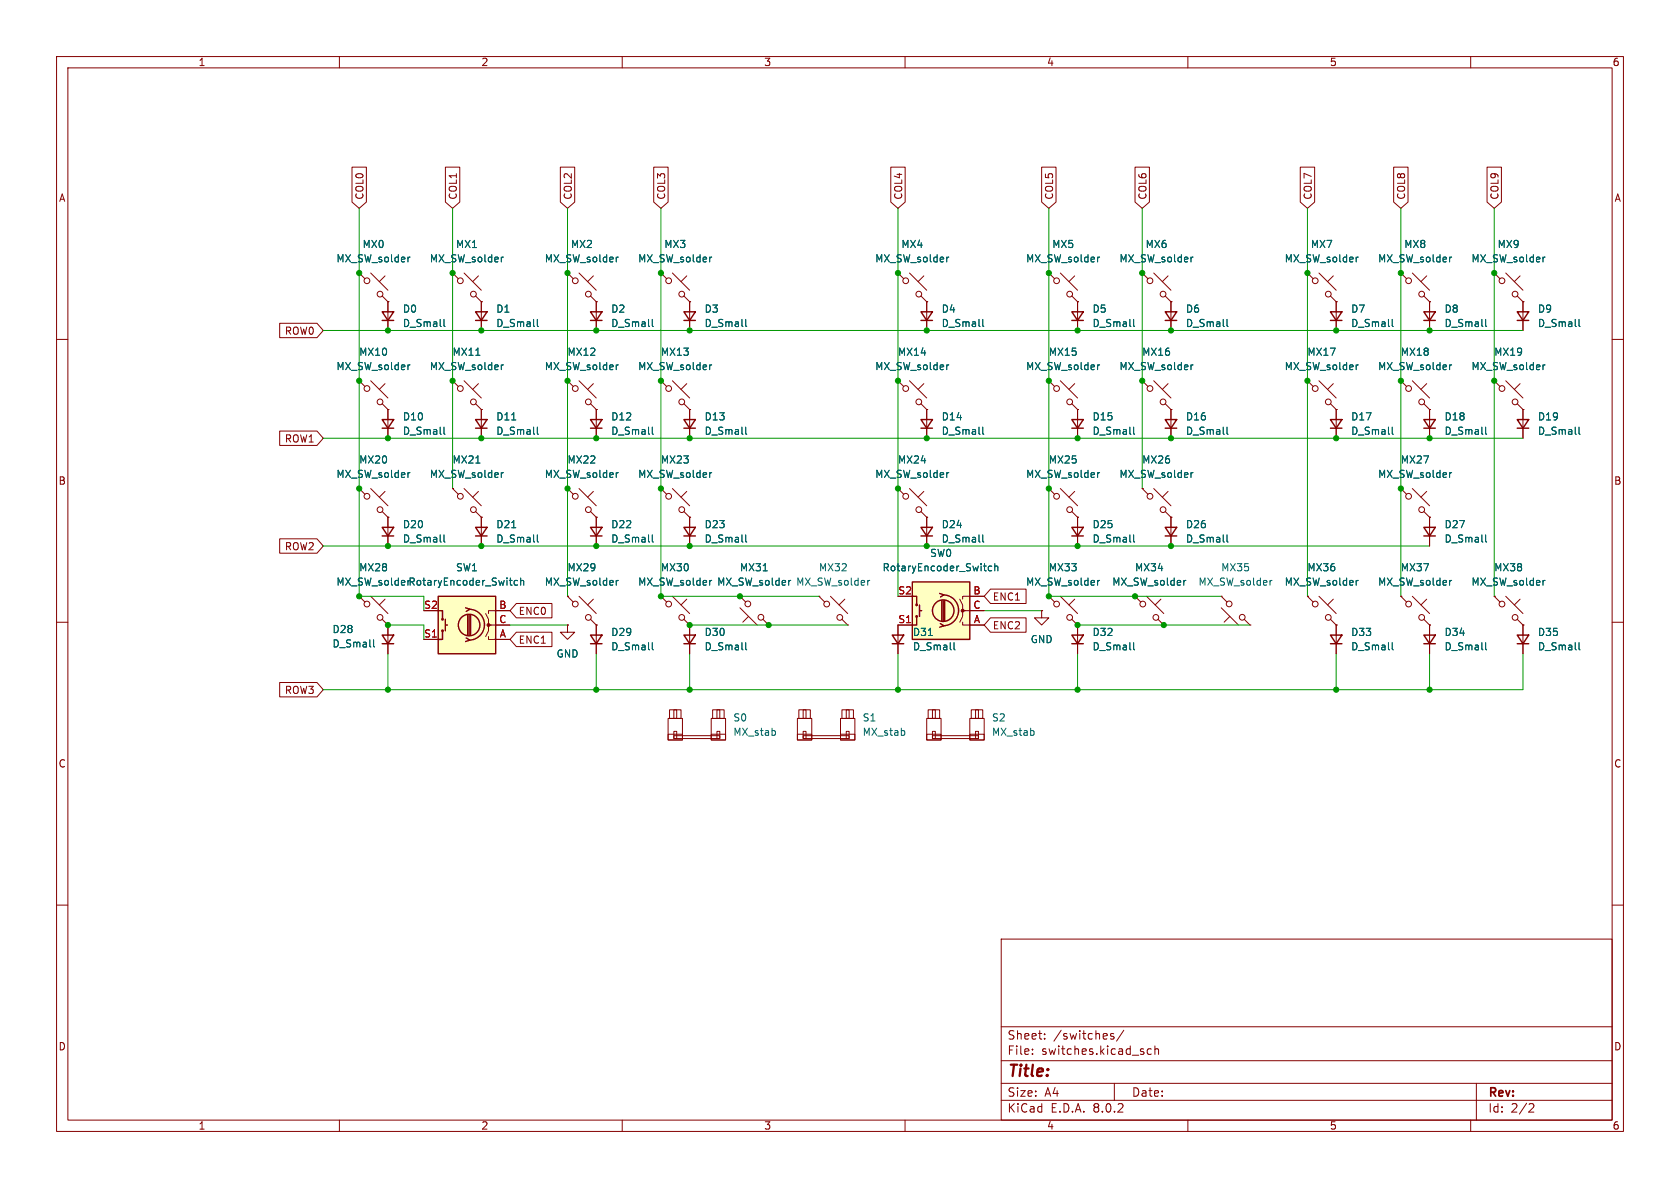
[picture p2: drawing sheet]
<svg xmlns="http://www.w3.org/2000/svg" width="297mm" height="210mm" viewBox="0 0 297 210" stroke-linecap="round" stroke-linejoin="round" font-family="sans-serif">
<g fill="none" stroke="#840000" stroke-width=".18">
<path d="M10 10h277v190h-277zM12 12h273v186h-273zM60 10v2M110 10v2M160 10v2M210 10v2M260 10v2M10 60h2M100.3 48.3l1 1M100.3 48.3h.1M102.4 48.3l3 3M104.4 52.3l1 1"/>
<path d="M104.9 48.8l-1 1M105.4 53.3h.1M105.4 53.3v5.1M116.8 48.3l1.1 1M116.8 48.3h.1M118.9 48.3l3 3M120.9 52.3l1 1M121.4 48.8l-1 1M121.9 53.3h.1M121.9 53.3v5.1M158.7 48.3l1.1 1M158.7 48.3h.1"/>
<path d="M160.8 48.3l3 3M162.8 52.3l1 1M163.3 48.8l-1 1M163.8 53.3h.1M185.4 48.3l1 1M185.4 48.3h.1M187.5 48.3l3 3M189.5 52.3l1 1M190 48.8l-1 1M190.5 53.3h.1M190.5 53.3v5.1M285 60h2"/>
<path d="M100.3 67.3l1 1M100.3 67.3h.1M102.4 67.3l3 3.1M104.4 71.4l1 1M104.9 67.8l-1 1M105.4 72.4h.1M105.4 72.4v5.1M116.8 67.3l1.1 1M116.8 67.3h.1M118.9 67.3l3 3.1M120.9 71.4l1 1M121.4 67.8l-1 1"/>
<path d="M121.9 72.4h.1M121.9 72.4v5.1M158.7 67.3l1.1 1M158.7 67.3h.1M160.8 67.3l3 3.1M162.8 71.4l1 1M163.3 67.8l-1 1M163.8 72.4h.1M185.4 67.3l1 1M185.4 67.3h.1M187.5 67.3l3 3.1M189.5 71.4l1 1"/>
<path d="M190 67.8l-1 1M190.5 72.4h.1M201.9 67.3l1 1M201.9 67.3h.1M204 67.3l3 3.1M206 71.4l1 1M206.5 67.8l-1 1M207 72.4h.1M236.2 72.4v5.1M252.7 72.4v5.1M269.2 72.4v5.1M63.5 86.4l1 1"/>
<path d="M63.5 86.4h.1M65.5 86.4l3.1 3M67.6 90.4l1 1M68.1 86.9l-1 1M68.6 91.4h.1M158.7 86.4l1.1 1M158.7 86.4h.1M160.8 86.4l3 3M162.8 90.4l1 1M163.3 86.9l-1 1M163.8 91.4h.1M247.6 86.4l1.1 1"/>
<path d="M247.6 86.4h.1M249.7 86.4l3 3M251.7 90.4l1 1M252.2 86.9l-1 1M252.7 91.4h.1M252.7 91.4v5.1M10 110h2M100.3 110.5v1.3h1.3l-1.3 1.2-1.2-1.2h1.2M100.3 110.5h.1M231.1 105.4l1.1 1M231.1 105.4h.1M233.2 105.4l3 3.1"/>
<path d="M235.2 109.5l1 1M235.7 105.9l-1 1M236.2 110.5h.1M236.2 110.5v5.1M247.6 105.4l1.1 1M247.6 105.4h.1M249.7 105.4l3 3.1M251.7 109.5l1 1M252.2 105.9l-1 1M252.7 110.5h.1M252.7 110.5v5.1M264.2 105.4l1 1"/>
<path d="M264.2 105.4h.1M266.2 105.4l3 3.1M268.2 109.5l1 1M268.7 105.9l-1 1M269.2 110.5h.1M269.2 110.5v5.1M285 110h2M10 160h2M285 160h2M177 166h108v32h-108zM60 198v2M110 198v2"/>
<path d="M160 198v2M177 194.5h108M177 191.5h108M177 187.5h108M177 181.5h108M182.5 186.3v.1M182.5 185.5v.1M184.7 183.6v.1M184.7 182.8v.1M196.9 182.8l-.4-.1-.2 .2 .1 .2 .5 .2v.3h-.6M197 191.5v3M198.7 182.1l-1.3 2"/>
<path d="M203.5 185.5l-.4-.1-.3 .3v.4l.2 .2h.5M204.2 185.5l.2-.1 .3 .1 .1 .9M204.2 184.9v1.5M210 198v2M260 198v2M261 191.5v6.5M270.5 195.1l.5 .1 .2 .3-1 1.1h1"/>
<circle cx="101.7" cy="49.6" r=".51"/>
<circle cx="104" cy="52" r=".51"/>
<circle cx="118.2" cy="49.6" r=".51"/>
<circle cx="120.5" cy="52" r=".51"/>
<circle cx="160.1" cy="49.6" r=".51"/>
<circle cx="162.4" cy="52" r=".51"/>
<circle cx="186.8" cy="49.6" r=".51"/>
<circle cx="189.1" cy="52" r=".51"/>
<circle cx="101.7" cy="68.7" r=".51"/>
<circle cx="104" cy="71" r=".51"/>
<circle cx="118.2" cy="68.7" r=".51"/>
<circle cx="120.5" cy="71" r=".51"/>
<circle cx="160.1" cy="68.7" r=".51"/>
<circle cx="162.4" cy="71" r=".51"/>
<circle cx="186.8" cy="68.7" r=".51"/>
<circle cx="189.1" cy="71" r=".51"/>
<circle cx="203.3" cy="68.7" r=".51"/>
<circle cx="205.6" cy="71" r=".51"/>
<circle cx="64.9" cy="87.7" r=".51"/>
<circle cx="67.2" cy="90.1" r=".51"/>
<circle cx="160.1" cy="87.7" r=".51"/>
<circle cx="162.4" cy="90.1" r=".51"/>
<circle cx="249" cy="87.7" r=".51"/>
<circle cx="251.3" cy="90.1" r=".51"/>
<circle cx="232.5" cy="106.8" r=".51"/>
<circle cx="234.8" cy="109.1" r=".51"/>
<circle cx="249" cy="106.8" r=".51"/>
<circle cx="251.3" cy="109.1" r=".51"/>
<circle cx="265.5" cy="106.8" r=".51"/>
<circle cx="267.8" cy="109.1" r=".51"/>
</g>
<g fill="none" stroke="#006464" stroke-width=".18">
<path d="M109.3 45.5h-.2M115.3 56.5v1l.2 .2M125.8 45.5h-.2M131.8 56.5v1l.2 .2M167.7 45.5h-.2M194.4 45.5h-.2M200.4 56.5v1l.2 .2M109.3 64.5l-.2 .1M115.3 75.5v1.1l.2 .2M125.8 64.5l-.2 .1M131.8 75.5v1.1l.2 .2M167.7 64.5l-.2 .1"/>
<path d="M194.4 64.5l-.2 .1M210.9 64.5l-.2 .1M246.1 75.5v1.1l.2 .2M262.6 75.5v1.1l.2 .2M279.1 75.5v1.1l.2 .2M72.5 83.6h-.3M167.7 83.6h-.2M256.6 83.6h-.2M262.6 94.6v1l.2 .2M240.1 102.6l-.2 .1M246.1 113.6v1.1l.2 .2M256.6 102.6l-.2 .1"/>
<path d="M262.6 113.6v1.1l.2 .2M273.1 102.6l-.2 .1M279.1 113.6v1.1l.2 .2"/>
</g>
<g fill="none" stroke="#840000" stroke-width=".25">
<path d="M104.4 55.1h2l-1 1.5zM104.4 56.6h2M120.9 55.1h2l-1 1.5zM120.9 56.6h2M189.5 55.1h2l-1 1.5zM189.5 56.6h2M104.4 74.2h2l-1 1.5zM104.4 75.7h2M120.9 74.2h2l-1 1.5zM120.9 75.7h2M235.2 74.2h2l-1 1.5zM235.2 75.7h2"/>
<path d="M251.7 74.2h2l-1 1.5zM251.7 75.7h2M268.2 74.2h2.1l-1.1 1.5zM268.2 75.7h2.1M251.7 93.2h2l-1 1.5zM251.7 94.7h2M235.2 112.3h2l-1 1.5zM235.2 113.8h2M251.7 112.3h2l-1 1.5zM251.7 113.8h2M268.2 112.3h2.1l-1.1 1.5zM268.2 113.8h2.1"/>
</g>
<path d="M77.5 105.4h10.1v10.2h-10.1z" fill="#ffffc2"/>
<g fill="none" stroke="#840000" stroke-width=".25">
<path d="M206 55.1h2l-1 1.5zM206 56.6h2M235.2 55.1h2l-1 1.5zM235.2 56.6h2M251.7 55.1h2l-1 1.5zM251.7 56.6h2M268.2 55.1h2.1l-1.1 1.5zM268.2 56.6h2.1M67.6 93.2h2l-1 1.5zM67.6 94.7h2M162.8 93.2h2l-1 1.5zM162.8 94.7h2"/>
<path d="M189.5 93.2h2l-1 1.5zM189.5 94.7h2M206 93.2h2l-1 1.5zM206 94.7h2M77.5 105.4h10.1v10.2h-10.1zM77.5 108h.7v1.5M78.2 111.5v1.5h-.7M78.7 110.5h.4M78.7 109.5v2M82.3 107.4l.8 .3-.7 .4M82.4 112.8l.7 .4-.8 .2M82.7 108.7v3.6"/>
<path d="M82.9 107.7a2.73 2.73 0 0 1 2.7 2.7 2.73 2.73 0 0 1-2.7 2.8M82.9 108.7v3.6M83.2 108.7v3.6"/>
<circle cx="78.2" cy="109.5" r=".13"/>
<circle cx="78.2" cy="111.5" r=".13"/>
<circle cx="82.9" cy="110.5" r="1.9"/>
</g>
<circle cx="86.4" cy="110.5" r=".25" fill="#840000" stroke="#840000" stroke-width=".18"/>
<g fill="none" stroke="#840000" stroke-width=".18">
<path d="M207 53.3v5.1M231.1 48.3l1.1 1M231.1 48.3h.1M233.2 48.3l3 3M235.2 52.3l1 1M235.7 48.8l-1 1M236.2 53.3h.1M236.2 53.3v5.1M247.6 48.3l1.1 1M247.6 48.3h.1M249.7 48.3l3 3M251.7 52.3l1 1"/>
<path d="M252.2 48.8l-1 1M252.7 53.3h.1M252.7 53.3v5.1M264.2 48.3l1 1M264.2 48.3h.1M266.2 48.3l3 3M268.2 52.3l1 1M268.7 48.8l-1 1M269.2 53.3h.1M269.2 53.3v5.1M231.1 67.3l1.1 1M231.1 67.3h.1"/>
<path d="M233.2 67.3l3 3.1M235.2 71.4l1 1M235.7 67.8l-1 1M236.2 72.4h.1M247.6 67.3l1.1 1M247.6 67.3h.1M249.7 67.3l3 3.1M251.7 71.4l1 1M252.2 67.8l-1 1M252.7 72.4h.1M264.2 67.3l1 1M264.2 67.3h.1"/>
<path d="M266.2 67.3l3 3.1M268.2 71.4l1 1M268.7 67.8l-1 1M269.2 72.4h.1M68.6 91.4v5.1M116.8 86.4l1.1 1M116.8 86.4h.1M118.9 86.4l3 3M120.9 90.4l1 1M121.4 86.9l-1 1M121.9 91.4h.1M163.8 91.4v5.1"/>
<path d="M185.4 86.4l1 1M185.4 86.4h.1M187.5 86.4l3 3M189.5 90.4l1 1M190 86.9l-1 1M190.5 91.4h.1M190.5 91.4v5.1M201.9 86.4l1 1M201.9 86.4h.1M204 86.4l3 3M206 90.4l1 1M206.5 86.9l-1 1"/>
<path d="M207 91.4h.1M207 91.4v5.1M74.9 113h2.6M85.9 108.5l.5 1v1h3.8M86.4 112.5v.5h3.8M86.9 110.5h-.5v1l-.5 1M90.2 108h-3.8v.5"/>
<circle cx="232.5" cy="49.6" r=".51"/>
<circle cx="234.8" cy="52" r=".51"/>
<circle cx="249" cy="49.6" r=".51"/>
<circle cx="251.3" cy="52" r=".51"/>
<circle cx="265.5" cy="49.6" r=".51"/>
<circle cx="267.8" cy="52" r=".51"/>
<circle cx="232.5" cy="68.7" r=".51"/>
<circle cx="234.8" cy="71" r=".51"/>
<circle cx="249" cy="68.7" r=".51"/>
<circle cx="251.3" cy="71" r=".51"/>
<circle cx="265.5" cy="68.7" r=".51"/>
<circle cx="267.8" cy="71" r=".51"/>
<circle cx="118.2" cy="87.7" r=".51"/>
<circle cx="120.5" cy="90.1" r=".51"/>
<circle cx="186.8" cy="87.7" r=".51"/>
<circle cx="189.1" cy="90.1" r=".51"/>
<circle cx="203.3" cy="87.7" r=".51"/>
<circle cx="205.6" cy="90.1" r=".51"/>
</g>
<g fill="none" stroke="#006464" stroke-width=".18">
<path d="M216.9 56.5v1l.2 .2M240.1 45.5h-.2M246.1 56.5v1l.2 .2M256.6 45.5h-.2M262.6 56.5v1l.2 .2M273.1 45.5h-.2M279.1 56.5v1l.2 .2M240.1 64.5l-.2 .1M256.6 64.5l-.2 .1M273.1 64.5l-.2 .1M78.5 94.6v1l.2 .2M125.8 83.6h-.2"/>
<path d="M173.7 94.6v1l.2 .2M194.4 83.6h-.2M200.4 94.6v1l.2 .2M210.9 83.6h-.2M216.9 94.6v1l.2 .2M91.5 102.7l-.4-.1-.2 .2 .1 .6h.5M92 102.7l.2-.1 .3 .1 .1 .7M92 102.2v1.2"/>
</g>
<path d="M161.3 102.9h10.1v10.1h-10.1z" fill="#ffffc2"/>
<g fill="none" stroke="#840000" stroke-width=".25">
<path d="M67.6 55.1h2l-1 1.5zM67.6 56.6h2M84.1 55.1h2l-1 1.5zM84.1 56.6h2M162.8 55.1h2l-1 1.5zM162.8 56.6h2M67.6 74.2h2l-1 1.5zM67.6 75.7h2M84.1 74.2h2l-1 1.5zM84.1 75.7h2M162.8 74.2h2l-1 1.5zM162.8 75.7h2"/>
<path d="M189.5 74.2h2l-1 1.5zM189.5 75.7h2M206 74.2h2l-1 1.5zM206 75.7h2M84.1 93.2h2l-1 1.5zM84.1 94.7h2M104.4 93.2h2l-1 1.5zM104.4 94.7h2M120.9 93.2h2l-1 1.5zM120.9 94.7h2M67.6 112.3h2l-1 1.5zM67.6 113.8h2"/>
<path d="M104.4 112.3h2l-1 1.5zM104.4 113.8h2M120.9 112.3h2l-1 1.5zM120.9 113.8h2M157.7 112.3h2.1l-1.1 1.5zM157.7 113.8h2.1M161.3 102.9h10.1v10.1h-10.1zM161.3 105.4h.8v1.5M162.1 109v1.5h-.8M162.6 108h.3M162.6 106.9v2.1M166.1 104.9l.8 .3-.7 .3"/>
<path d="M166.2 110.2l.7 .4-.8 .3M166.5 106.2v3.5M166.8 105.2a2.73 2.73 0 0 1 2.7 2.7 2.73 2.73 0 0 1-2.7 2.7M166.8 106.2v3.5M167 106.2v3.5M189.5 112.3h2l-1 1.5zM189.5 113.8h2"/>
<circle cx="162.1" cy="106.9" r=".13"/>
<circle cx="162.1" cy="109" r=".13"/>
<circle cx="166.8" cy="108" r="1.9"/>
</g>
<circle cx="170.2" cy="107.9" r=".25" fill="#840000" stroke="#840000" stroke-width=".18"/>
<g fill="none" stroke="#840000" stroke-width=".18">
<path d="M62.2 29.5h2.6v6.2l-1.3 1.1-1.3-1.1zM78.7 29.5h2.6v6.2l-1.3 1.1-1.3-1.1zM99.1 29.5h2.5v6.2l-1.3 1.1-1.2-1.1zM115.6 29.5h2.5v6.2l-1.3 1.1-1.2-1.1zM157.5 29.5h2.5v6.2l-1.3 1.1-1.2-1.1zM184.1 29.5h2.6v6.2l-1.3 1.1-1.3-1.1zM200.7 29.5h2.5v6.2l-1.3 1.1-1.2-1.1zM229.9 29.5h2.5v6.2l-1.3 1.1-1.2-1.1zM246.4 29.5h2.5v6.2l-1.3 1.1-1.2-1.1zM262.9 29.5h2.5v6.2l-1.2 1.1-1.3-1.1zM49.4 57.1h6.6l1.1 1.3-1.1 1.3h-6.6zM63.5 48.3l1 1"/>
<path d="M63.5 48.3h.1M65.5 48.3l3.1 3M67.6 52.3l1 1M68.1 48.8l-1 1M68.6 53.3h.1M68.6 53.3v5.1M80 48.3l1 1M80 48.3h.1M82 48.3l3.1 3M84.1 52.3l1 1M84.6 48.8l-1 1M85.1 53.3h.1"/>
<path d="M85.1 53.3v5.1M100.3 48.3h.1M105.4 53.3h.1M105.4 53.3v1.8M105.4 56.6v1.8M116.8 48.3h.1M121.9 53.3h.1M121.9 53.3v1.8M121.9 56.6v1.8M158.7 48.3h.1M163.8 53.3h.1M163.8 53.3v5.1"/>
<path d="M185.4 48.3h.1M190.5 53.3h.1M190.5 53.3v1.8M190.5 56.6v1.8M201.9 48.3l1 1M201.9 48.3h.1M204 48.3l3 3M206 52.3l1 1M206.5 48.8l-1 1M207 53.3h.1M207 53.3v1.8M207 56.6v1.8"/>
<path d="M231.1 48.3h.1M236.2 53.3h.1M236.2 53.3v1.8M236.2 56.6v1.8M247.6 48.3h.1M252.7 53.3h.1M252.7 53.3v1.8M252.7 56.6v1.8M264.2 48.3h.1M269.2 53.3h.1M269.2 53.3v1.8M269.2 56.6v1.8"/>
<path d="M49.4 76.2h6.6l1.1 1.3-1.1 1.2h-6.6zM63.5 67.3l1 1M63.5 67.3h.1M65.5 67.3l3.1 3.1M67.6 71.4l1 1M68.1 67.8l-1 1M68.6 72.4h.1M68.6 72.4v5.1M80 67.3l1 1M80 67.3h.1M82 67.3l3.1 3.1M84.1 71.4l1 1"/>
<path d="M84.6 67.8l-1 1M85.1 72.4h.1M85.1 72.4v5.1M100.3 67.3h.1M105.4 72.4h.1M105.4 72.4v1.8M105.4 75.7v1.8M116.8 67.3h.1M121.9 72.4h.1M121.9 72.4v1.8M121.9 75.7v1.8M158.7 67.3h.1"/>
<path d="M163.8 72.4h.1M163.8 72.4v5.1M185.4 67.3h.1M190.5 72.4h.1M190.5 72.4v5.1M201.9 67.3h.1M207 72.4h.1M207 72.4v5.1M231.1 67.3h.1M236.2 72.4h.1M236.2 72.4v1.8M236.2 75.7v1.8"/>
<path d="M247.6 67.3h.1M252.7 72.4h.1M252.7 72.4v1.8M252.7 75.7v1.8M264.2 67.3h.1M269.2 72.4h.1M269.2 72.4v1.8M269.2 75.7v1.8M49.4 95.2h6.6l1.1 1.3-1.1 1.3h-6.6zM63.5 86.4h.1M68.6 91.4h.1M68.6 91.4v1.8"/>
<path d="M68.6 94.7v1.8M80 86.4l1 1M80 86.4h.1M82 86.4l3.1 3M84.1 90.4l1 1M84.6 86.9l-1 1M85.1 91.4h.1M85.1 91.4v5.1M100.3 86.4l1 1M100.3 86.4h.1M102.4 86.4l3 3M104.4 90.4l1 1"/>
<path d="M104.9 86.9l-1 1M105.4 91.4h.1M105.4 91.4v5.1M116.8 86.4h.1M121.9 91.4h.1M121.9 91.4v5.1M158.7 86.4h.1M163.8 91.4h.1M163.8 91.4v1.8M163.8 94.7v1.8M185.4 86.4h.1M190.5 91.4h.1"/>
<path d="M190.5 91.4v1.8M190.5 94.7v1.8M201.9 86.4h.1M207 91.4h.1M207 91.4v1.8M207 94.7v1.8M247.6 86.4h.1M252.7 91.4h.1M252.7 91.4v1.8M252.7 94.7v1.8M63.5 105.4l1 1M63.5 105.4h.1"/>
<path d="M65.5 105.4l3.1 3.1M67.6 109.5l1 1M68.1 105.9l-1 1M68.6 110.5h.1M68.6 110.5v5.1M74.9 113h2.6M87.6 110.5h2.6M87.6 108h2.6M87.6 113h2.6M91.3 111.8h6.3v2.5h-6.3l-1.1-1.3zM91.3 106.7h6.3v2.5h-6.3l-1.1-1.2zM100.3 105.4l1 1"/>
<path d="M100.3 105.4h.1M100.3 110.5h.1M102.4 105.4l3 3.1M104.4 109.5l1 1M104.9 105.9l-1 1M105.4 110.5h.1M105.4 110.5v5.1M116.8 105.4l1.1 1M116.8 105.4h.1M118.9 105.4l3 3.1M120.9 109.5l1 1M121.4 105.9l-1 1"/>
<path d="M121.9 110.5h.1M121.9 110.5v5.1M130.8 105.4l1 1M130.8 105.4h.1M130.8 107.4l3.1 3.1M132.3 109l-1 1M134.9 109.5l1 1M135.9 110.5h.1M144.8 105.4l1 1M144.8 105.4h.1M146.8 105.4l3.1 3.1M148.8 109.5l1.1 1"/>
<path d="M149.4 105.9l-1.1 1M149.9 110.5h.1M161.3 110.5h-2.6v5.1M169.7 105.9l.5 1v1.1h3.8M170.2 110v.5h3.8M170.7 108h-.5v1l-.5 1M174 105.4h-3.8v.5M175.1 109.2h6.3v2.6h-6.3l-1.1-1.3zM175.1 104.1h6.3v2.6h-6.3l-1.1-1.3zM184.1 108v1.2h1.3l-1.3 1.3-1.2-1.3h1.2M184.1 108h.1M185.4 105.4l1 1"/>
<path d="M185.4 105.4h.1M187.5 105.4l3 3.1M189.5 109.5l1 1M190 105.9l-1 1M190.5 110.5h.1M190.5 110.5v5.1M200.7 105.4l1 1M200.7 105.4h.1M202.7 105.4l3 3.1M204.7 109.5l1 1M205.2 105.9l-1 1M205.7 110.5h.1"/>
<path d="M215.9 105.4l1 1M215.9 105.4h.1M215.9 107.4l3 3.1M217.4 109l-1 1M220 109.5l1 1M221 110.5h.1M231.1 105.4h.1M236.2 110.5h.1M236.2 110.5v1.8M236.2 113.8v1.8M247.6 105.4h.1M252.7 110.5h.1"/>
<path d="M252.7 110.5v1.8M252.7 113.8v1.8M264.2 105.4h.1M269.2 110.5h.1M269.2 110.5v1.8M269.2 113.8v1.8M49.4 120.6h6.6l1.1 1.3-1.1 1.3h-6.6zM118.1 129.8h2.5v1h-2.5zM118.1 127h2.5v3.8h-2.5zM118.4 125.5h2v1.5h-2zM119.1 129.3h.5v1.3h-.5zM119.1 130h8.2v.6h-8.2z"/>
<path d="M119.1 125.5h.5v1.5h-.5zM125.7 129.8h2.6v1h-2.6zM125.7 127h2.6v3.8h-2.6zM126 125.5h2v1.5h-2zM126.7 125.5h.6v1.5h-.6zM126.7 129.3h.6v1.3h-.6zM141 129.8h2.5v1h-2.5zM141 127h2.5v3.8h-2.5zM141.2 125.5h2.1v1.5h-2.1zM142 129.3h.5v1.3h-.5zM142 130h8.1v.6h-8.1zM142 125.5h.5v1.5h-.5z"/>
<path d="M148.6 129.8h2.5v1h-2.5zM148.6 127h2.5v3.8h-2.5zM148.8 125.5h2.1v1.5h-2.1zM149.6 125.5h.5v1.5h-.5zM149.6 129.3h.5v1.3h-.5zM163.8 129.8h2.6v1h-2.6zM163.8 127h2.6v3.8h-2.6zM164.1 125.5h2v1.5h-2zM164.8 129.3h.6v1.3h-.6zM164.8 130h8.2v.6h-8.2zM164.8 125.5h.6v1.5h-.6zM171.4 129.8h2.6v1h-2.6z"/>
<path d="M171.4 127h2.6v3.8h-2.6zM171.7 125.5h2v1.5h-2zM172.5 125.5h.5v1.5h-.5zM172.5 129.3h.5v1.3h-.5z"/>
<circle cx="64.9" cy="49.6" r=".51"/>
<circle cx="67.2" cy="52" r=".51"/>
<circle cx="81.4" cy="49.6" r=".51"/>
<circle cx="83.7" cy="52" r=".51"/>
<circle cx="203.3" cy="49.6" r=".51"/>
<circle cx="205.6" cy="52" r=".51"/>
<circle cx="64.9" cy="68.7" r=".51"/>
<circle cx="67.2" cy="71" r=".51"/>
<circle cx="81.4" cy="68.7" r=".51"/>
<circle cx="83.7" cy="71" r=".51"/>
<circle cx="81.4" cy="87.7" r=".51"/>
<circle cx="83.7" cy="90.1" r=".51"/>
<circle cx="101.7" cy="87.7" r=".51"/>
<circle cx="104" cy="90.1" r=".51"/>
<circle cx="64.9" cy="106.8" r=".51"/>
<circle cx="67.2" cy="109.1" r=".51"/>
<circle cx="101.7" cy="106.8" r=".51"/>
<circle cx="104" cy="109.1" r=".51"/>
<circle cx="118.2" cy="106.8" r=".51"/>
<circle cx="120.5" cy="109.1" r=".51"/>
<circle cx="132.2" cy="106.8" r=".51"/>
<circle cx="134.5" cy="109.1" r=".51"/>
<circle cx="146.2" cy="106.8" r=".51"/>
<circle cx="148.5" cy="109.1" r=".51"/>
<circle cx="186.8" cy="106.8" r=".51"/>
<circle cx="189.1" cy="109.1" r=".51"/>
<circle cx="202" cy="106.8" r=".51"/>
<circle cx="204.3" cy="109.1" r=".51"/>
<circle cx="217.3" cy="106.8" r=".51"/>
<circle cx="219.6" cy="109.1" r=".51"/>
</g>
<g fill="none" stroke="#006464" stroke-width=".18">
<path d="M72.5 45.5h-.3M78.5 56.5v1l.2 .2M89 45.5h-.3M95 56.5v1l.2 .2M109.3 45.5h-.2M115.3 56.5v1l.2 .2M125.8 45.5h-.2M131.8 56.5v1l.2 .2M167.7 45.5h-.2M173.7 56.5v1l.2 .2M194.4 45.5h-.2M200.4 56.5v1l.2 .2"/>
<path d="M210.9 45.5h-.2M216.9 56.5v1l.2 .2M240.1 45.5h-.2M246.1 56.5v1l.2 .2M256.6 45.5h-.2M262.6 56.5v1l.2 .2M273.1 45.5h-.2M279.1 56.5v1l.2 .2M72.5 64.5l-.3 .1M78.5 75.5v1.1l.2 .2M84.1 62.8h.7M89 64.5l-.3 .1"/>
<path d="M90.5 74.2h.7M95 75.5v1.1l.2 .2M109.3 64.5l-.2 .1M115.3 75.5v1.1l.2 .2M125.8 64.5l-.2 .1M131.8 75.5v1.1l.2 .2M167.7 64.5l-.2 .1M173.7 75.5v1.1l.2 .2M194.4 64.5l-.2 .1M200.4 75.5v1.1l.2 .2M210.9 64.5l-.2 .1M216.9 75.5v1.1l.2 .2"/>
<path d="M240.1 64.5l-.2 .1M246.1 75.5v1.1l.2 .2M256.6 64.5l-.2 .1M262.6 75.5v1.1l.2 .2M273.1 64.5l-.2 .1M279.1 75.5v1.1l.2 .2M72.5 83.6h-.3M78.5 94.6v1l.2 .2M84.1 81.9h.7M89 83.6h-.3M90.5 93.3h.7M95 94.6v1l.2 .2"/>
<path d="M109.3 83.6h-.2M115.3 94.6v1l.2 .2M125.8 83.6h-.2M131.8 94.6v1l.2 .2M167.7 83.6h-.2M173.7 94.6v1l.2 .2M175.9 99.6v1.3M194.4 83.6h-.2M200.4 94.6v1l.2 .2M210.9 83.6h-.2M216.9 94.6v1l.2 .2M256.6 83.6h-.2"/>
<path d="M262.6 94.6v1l.2 .2M66 113.1v1.1l.2 .2M91.5 102.7l-.4-.1-.2 .2 .1 .6h.5M92 102.7l.2-.1 .3 .1 .1 .7M92 102.2v1.2M109.3 102.6l-.2 .1M115.3 113.6v1.1l.2 .2M125.8 102.6l-.2 .1M131.8 113.6v1.1l.2 .2M134.9 100.9h.7M139.8 102.6l-.3 .1M153.8 102.6l-.3 .1"/>
<path d="M164.1 112.3h.7M168.7 113.6v1.1l.1 .2M175.3 100.1h-.3l-.3 .2 .1 .5h.5M175.9 100.2l.1-.1h.3l.1 .8M194.4 102.6l-.2 .1M200.4 113.6v1.1l.2 .2M209.6 102.6l-.2 .1M224.9 102.6l-.3 .1M240.1 102.6l-.2 .1M246.1 113.6v1.1l.2 .2M256.6 102.6l-.2 .1M262.6 113.6v1.1l.2 .2"/>
<path d="M273.1 102.6l-.2 .1M279.1 113.6v1.1l.2 .2M137 129.3v.6M159.9 129.3v.6M182.7 129.3v.6"/>
</g>
<g fill="none" stroke="#009600" stroke-width=".18">
<path d="M63.5 36.8v68.6h11.4v2.6M80 36.8v49.6M100.3 36.8v68.6M116.8 36.8v68.6h28M158.7 36.8v68.6M185.4 36.8v68.6h30.5M201.9 36.8v49.6M231.1 36.8v68.6M247.6 36.8v68.6M264.2 36.8v68.6M57.1 58.4h212.1M57.1 77.5h212.1"/>
<path d="M57.1 96.5h195.6M68.6 110.5h6.3v2.5M68.6 115.6v6.3M90.2 110.5h10.1M105.4 115.6v6.3M121.9 110.5h28M121.9 115.6v6.3M158.7 115.6v6.3M174 108h10.1M190.5 115.6v6.3M190.5 110.5h30.5M236.2 115.6v6.3"/>
<path d="M252.7 115.6v6.3M269.2 115.6v6.3h-212.1"/>
</g>
<g fill="#009600" stroke="#009600" stroke-width=".18">
<circle cx="121.9" cy="110.5" r=".46"/>
<circle cx="121.9" cy="121.9" r=".46"/>
<circle cx="105.4" cy="121.9" r=".46"/>
<circle cx="163.8" cy="96.5" r=".46"/>
<circle cx="130.8" cy="105.4" r=".46"/>
<circle cx="135.9" cy="110.5" r=".46"/>
<circle cx="116.8" cy="105.4" r=".46"/>
<circle cx="121.9" cy="96.5" r=".46"/>
<circle cx="158.7" cy="121.9" r=".46"/>
<circle cx="63.5" cy="67.3" r=".46"/>
<circle cx="68.6" cy="58.4" r=".46"/>
<circle cx="85.1" cy="77.5" r=".46"/>
<circle cx="80" cy="48.3" r=".46"/>
<circle cx="63.5" cy="48.3" r=".46"/>
<circle cx="68.6" cy="77.5" r=".46"/>
<circle cx="63.5" cy="86.4" r=".46"/>
<circle cx="80" cy="67.3" r=".46"/>
<circle cx="105.4" cy="58.4" r=".46"/>
<circle cx="85.1" cy="58.4" r=".46"/>
<circle cx="105.4" cy="96.5" r=".46"/>
<circle cx="85.1" cy="96.5" r=".46"/>
<circle cx="68.6" cy="121.9" r=".46"/>
<circle cx="68.6" cy="110.5" r=".46"/>
<circle cx="68.6" cy="96.5" r=".46"/>
<circle cx="63.5" cy="105.4" r=".46"/>
<circle cx="163.8" cy="77.5" r=".46"/>
<circle cx="158.7" cy="67.3" r=".46"/>
<circle cx="158.7" cy="86.4" r=".46"/>
<circle cx="105.4" cy="77.5" r=".46"/>
<circle cx="100.3" cy="86.4" r=".46"/>
<circle cx="100.3" cy="67.3" r=".46"/>
<circle cx="158.7" cy="48.3" r=".46"/>
<circle cx="116.8" cy="48.3" r=".46"/>
<circle cx="100.3" cy="48.3" r=".46"/>
<circle cx="116.8" cy="86.4" r=".46"/>
<circle cx="121.9" cy="77.5" r=".46"/>
<circle cx="116.8" cy="67.3" r=".46"/>
<circle cx="121.9" cy="58.4" r=".46"/>
<circle cx="207" cy="96.5" r=".46"/>
<circle cx="205.7" cy="110.5" r=".46"/>
<circle cx="236.2" cy="121.9" r=".46"/>
<circle cx="247.6" cy="86.4" r=".46"/>
<circle cx="252.7" cy="121.9" r=".46"/>
<circle cx="252.7" cy="77.5" r=".46"/>
<circle cx="185.4" cy="48.3" r=".46"/>
<circle cx="190.5" cy="58.4" r=".46"/>
<circle cx="201.9" cy="67.3" r=".46"/>
<circle cx="185.4" cy="67.3" r=".46"/>
<circle cx="190.5" cy="77.5" r=".46"/>
<circle cx="185.4" cy="86.4" r=".46"/>
<circle cx="231.1" cy="48.3" r=".46"/>
<circle cx="236.2" cy="58.4" r=".46"/>
<circle cx="236.2" cy="77.5" r=".46"/>
<circle cx="207" cy="77.5" r=".46"/>
<circle cx="163.8" cy="58.4" r=".46"/>
<circle cx="200.7" cy="105.4" r=".46"/>
<circle cx="190.5" cy="110.5" r=".46"/>
<circle cx="190.5" cy="121.9" r=".46"/>
<circle cx="190.5" cy="96.5" r=".46"/>
<circle cx="185.4" cy="105.4" r=".46"/>
<circle cx="247.6" cy="67.3" r=".46"/>
<circle cx="264.2" cy="67.3" r=".46"/>
<circle cx="252.7" cy="58.4" r=".46"/>
<circle cx="247.6" cy="48.3" r=".46"/>
<circle cx="264.2" cy="48.3" r=".46"/>
<circle cx="201.9" cy="48.3" r=".46"/>
<circle cx="207" cy="58.4" r=".46"/>
<circle cx="231.1" cy="67.3" r=".46"/>
</g>
<text font-size="2.8" fill="#840000" x="178" y="190.9">Title:</text>
<g font-size="2.1" fill="#840000">
<text x="178" y="184">Sheet:</text>
<text x="186.2" y="184">/switches/</text>
<text x="178" y="186.7">File:</text>
<text x="184.1" y="186.7">switches.kicad_sch</text>
<text x="178" y="196.9">KiCad</text>
<text x="178" y="194.1">Size:</text>
<text x="184.7" y="194.1">A4</text>
<text x="185.7" y="196.9">E.D.A.</text>
<text x="193.3" y="196.9">8.0.2</text>
<text x="200" y="194.1">Date:</text>
<text x="263" y="194.3">Rev:</text>
<text x="263" y="196.9">Id:</text>
<text x="267.1" y="196.9">2/2</text>
</g>
<g font-size="1.8" fill="#840000">
<text x="35" y="11.9">1</text>
<text x="85" y="11.9">2</text>
<text x="135" y="11.9">3</text>
<text x="185" y="11.9">4</text>
<text x="235" y="11.9">5</text>
<text x="285" y="11.9">6</text>
<text x="10.3" y="35.9">A</text>
<text x="64.5" y="35.4" transform="rotate(-90 64.5 35.4)">COL0</text>
<text x="81" y="35.4" transform="rotate(-90 81 35.4)">COL1</text>
<text x="101.3" y="35.4" transform="rotate(-90 101.3 35.4)">COL2</text>
<text x="117.8" y="35.4" transform="rotate(-90 117.8 35.4)">COL3</text>
<text x="159.7" y="35.4" transform="rotate(-90 159.7 35.4)">COL4</text>
<text x="186.4" y="35.4" transform="rotate(-90 186.4 35.4)">COL5</text>
<text x="202.9" y="35.4" transform="rotate(-90 202.9 35.4)">COL6</text>
<text x="232.1" y="35.4" transform="rotate(-90 232.1 35.4)">COL7</text>
<text x="248.6" y="35.4" transform="rotate(-90 248.6 35.4)">COL8</text>
<text x="265.1" y="35.4" transform="rotate(-90 265.1 35.4)">COL9</text>
<text x="285.3" y="35.9">A</text>
<text x="50.3" y="59.4">ROW0</text>
<text x="50.3" y="78.4">ROW1</text>
<text x="10.3" y="85.9">B</text>
<text x="285.3" y="85.9">B</text>
<text x="50.3" y="97.5">ROW2</text>
<text x="175.4" y="106.4">ENC1</text>
<text x="91.6" y="114">ENC1</text>
<text x="91.6" y="108.9">ENC0</text>
<text x="175.4" y="111.4">ENC2</text>
<text x="50.3" y="122.9">ROW3</text>
<text x="10.3" y="135.9">C</text>
<text x="285.3" y="135.9">C</text>
<text x="10.3" y="185.9">D</text>
<text x="285.3" y="185.9">D</text>
<text x="35" y="199.9">1</text>
<text x="85" y="199.9">2</text>
<text x="135" y="199.9">3</text>
<text x="185" y="199.9">4</text>
<text x="235" y="199.9">5</text>
<text x="285" y="199.9">6</text>
</g>
<g font-size="1.8" fill="#006464">
<text x="59.4" y="46.6">MX_SW_solder</text>
<text x="64" y="44">MX0</text>
<text x="75.9" y="46.6">MX_SW_solder</text>
<text x="80.5" y="44">MX1</text>
<text x="96.2" y="46.6">MX_SW_solder</text>
<text x="100.8" y="44">MX2</text>
<text x="112.7" y="46.6">MX_SW_solder</text>
<text x="117.3" y="44">MX3</text>
<text x="154.6" y="46.6">MX_SW_solder</text>
<text x="159.3" y="44">MX4</text>
<text x="181.3" y="46.6">MX_SW_solder</text>
<text x="185.9" y="44">MX5</text>
<text x="197.8" y="46.6">MX_SW_solder</text>
<text x="202.4" y="44">MX6</text>
<text x="227" y="46.6">MX_SW_solder</text>
<text x="231.6" y="44">MX7</text>
<text x="243.5" y="46.6">MX_SW_solder</text>
<text x="248.2" y="44">MX8</text>
<text x="260" y="46.6">MX_SW_solder</text>
<text x="264.7" y="44">MX9</text>
<text x="71.1" y="55.5">D0</text>
<text x="71.1" y="58">D_Small</text>
<text x="87.6" y="55.5">D1</text>
<text x="87.6" y="58">D_Small</text>
<text x="108" y="55.5">D2</text>
<text x="108" y="58">D_Small</text>
<text x="124.5" y="55.5">D3</text>
<text x="124.5" y="58">D_Small</text>
<text x="166.4" y="55.5">D4</text>
<text x="166.4" y="58">D_Small</text>
<text x="193" y="55.5">D5</text>
<text x="193" y="58">D_Small</text>
<text x="209.6" y="55.5">D6</text>
<text x="209.6" y="58">D_Small</text>
<text x="238.8" y="55.5">D7</text>
<text x="238.8" y="58">D_Small</text>
<text x="255.3" y="55.5">D8</text>
<text x="255.3" y="58">D_Small</text>
<text x="271.8" y="55.5">D9</text>
<text x="271.8" y="58">D_Small</text>
<text x="59.4" y="65.6">MX_SW_solder</text>
<text x="63.4" y="63.1">MX10</text>
<text x="75.9" y="65.6">MX_SW_solder</text>
<text x="79.9" y="63.1">MX11</text>
<text x="96.2" y="65.6">MX_SW_solder</text>
<text x="100.2" y="63.1">MX12</text>
<text x="112.7" y="65.6">MX_SW_solder</text>
<text x="116.7" y="63.1">MX13</text>
<text x="154.6" y="65.6">MX_SW_solder</text>
<text x="158.6" y="63.1">MX14</text>
<text x="181.3" y="65.6">MX_SW_solder</text>
<text x="185.3" y="63.1">MX15</text>
<text x="197.8" y="65.6">MX_SW_solder</text>
<text x="201.8" y="63.1">MX16</text>
<text x="227" y="65.6">MX_SW_solder</text>
<text x="231" y="63.1">MX17</text>
<text x="243.5" y="65.6">MX_SW_solder</text>
<text x="247.5" y="63.1">MX18</text>
<text x="260" y="65.6">MX_SW_solder</text>
<text x="264.1" y="63.1">MX19</text>
<text x="71.1" y="74.5">D10</text>
<text x="71.1" y="77.1">D_Small</text>
<text x="87.6" y="74.5">D11</text>
<text x="87.6" y="77.1">D_Small</text>
<text x="108" y="74.5">D12</text>
<text x="108" y="77.1">D_Small</text>
<text x="124.5" y="74.5">D13</text>
<text x="124.5" y="77.1">D_Small</text>
<text x="166.4" y="74.5">D14</text>
<text x="166.4" y="77.1">D_Small</text>
<text x="193" y="74.5">D15</text>
<text x="193" y="77.1">D_Small</text>
<text x="209.6" y="74.5">D16</text>
<text x="209.6" y="77.1">D_Small</text>
<text x="238.8" y="74.5">D17</text>
<text x="238.8" y="77.1">D_Small</text>
<text x="255.3" y="74.5">D18</text>
<text x="255.3" y="77.1">D_Small</text>
<text x="271.8" y="74.5">D19</text>
<text x="271.8" y="77.1">D_Small</text>
<text x="63.4" y="82.1">MX20</text>
<text x="79.9" y="82.1">MX21</text>
<text x="100.2" y="82.1">MX22</text>
<text x="116.7" y="82.1">MX23</text>
<text x="158.6" y="82.1">MX24</text>
<text x="185.3" y="82.1">MX25</text>
<text x="201.8" y="82.1">MX26</text>
<text x="247.5" y="82.1">MX27</text>
<text x="59.4" y="84.7">MX_SW_solder</text>
<text x="75.9" y="84.7">MX_SW_solder</text>
<text x="96.2" y="84.7">MX_SW_solder</text>
<text x="112.7" y="84.7">MX_SW_solder</text>
<text x="154.6" y="84.7">MX_SW_solder</text>
<text x="181.3" y="84.7">MX_SW_solder</text>
<text x="197.8" y="84.7">MX_SW_solder</text>
<text x="243.5" y="84.7">MX_SW_solder</text>
<text x="71.1" y="93.6">D20</text>
<text x="87.6" y="93.6">D21</text>
<text x="108" y="93.6">D22</text>
<text x="124.5" y="93.6">D23</text>
<text x="166.4" y="93.6">D24</text>
<text x="193" y="93.6">D25</text>
<text x="209.6" y="93.6">D26</text>
<text x="255.3" y="93.6">D27</text>
<text x="63.4" y="101.2">MX28</text>
<text x="71.1" y="96.1">D_Small</text>
<text x="80.5" y="101.2">SW1</text>
<text x="87.6" y="96.1">D_Small</text>
<text x="100.2" y="101.2">MX29</text>
<text x="108" y="96.1">D_Small</text>
<text x="116.7" y="101.2">MX30</text>
<text x="124.5" y="96.1">D_Small</text>
<text x="130.7" y="101.2">MX31</text>
<text x="144.7" y="101.2">MX32</text>
<text x="155.9" y="101.2">RotaryEncoder_Switch</text>
<text x="164.3" y="98.7">SW0</text>
<text x="166.4" y="96.1">D_Small</text>
<text x="185.3" y="101.2">MX33</text>
<text x="193" y="96.1">D_Small</text>
<text x="200.6" y="101.2">MX34</text>
<text x="209.6" y="96.1">D_Small</text>
<text x="215.8" y="101.2">MX35</text>
<text x="231" y="101.2">MX36</text>
<text x="247.5" y="101.2">MX37</text>
<text x="255.3" y="96.1">D_Small</text>
<text x="264.1" y="101.2">MX38</text>
<text x="59.4" y="103.7">MX_SW_solder RotaryEncoder_Switch</text>
<text x="96.2" y="103.7">MX_SW_solder</text>
<text x="112.7" y="103.7">MX_SW_solder</text>
<text x="126.7" y="103.7">MX_SW_solder</text>
<text x="140.7" y="103.7">MX_SW_solder</text>
<text x="181.3" y="103.7">MX_SW_solder</text>
<text x="196.5" y="103.7">MX_SW_solder</text>
<text x="211.8" y="103.7">MX_SW_solder</text>
<text x="227" y="103.7">MX_SW_solder</text>
<text x="243.5" y="103.7">MX_SW_solder</text>
<text x="260" y="103.7">MX_SW_solder</text>
<text x="58.7" y="112.1">D28</text>
<text x="108" y="112.6">D29</text>
<text x="124.5" y="112.6">D30</text>
<text x="161.3" y="112.6">D31</text>
<text x="182.1" y="113.9">GND</text>
<text x="193" y="112.6">D32</text>
<text x="238.8" y="112.6">D33</text>
<text x="255.3" y="112.6">D34</text>
<text x="271.8" y="112.6">D35</text>
<text x="58.7" y="114.7">D_Small</text>
<text x="98.3" y="116.4">GND</text>
<text x="108" y="115.2">D_Small</text>
<text x="124.5" y="115.2">D_Small</text>
<text x="161.3" y="115.2">D_Small</text>
<text x="193" y="115.2">D_Small</text>
<text x="238.8" y="115.2">D_Small</text>
<text x="255.3" y="115.2">D_Small</text>
<text x="271.8" y="115.2">D_Small</text>
<text x="129.5" y="130.3">MX_stab</text>
<text x="129.5" y="127.7">S0</text>
<text x="152.4" y="130.3">MX_stab</text>
<text x="152.4" y="127.7">S1</text>
<text x="175.3" y="130.3">MX_stab</text>
<text x="175.3" y="127.7">S2</text>
</g>
<g font-size="1.8" fill="#a90000">
<text x="74.9" y="107.7">S2</text>
<text x="88.2" y="107.7">B</text>
<text x="158.7" y="105.2">S2</text>
<text x="172" y="105.2">B</text>
<text x="172" y="107.7">C</text>
<text x="74.9" y="112.8">S1</text>
<text x="88.2" y="110.2">C</text>
<text x="88.3" y="112.8">A</text>
<text x="158.7" y="110.2">S1</text>
<text x="172.1" y="110.2">A</text>
</g>
</svg>
